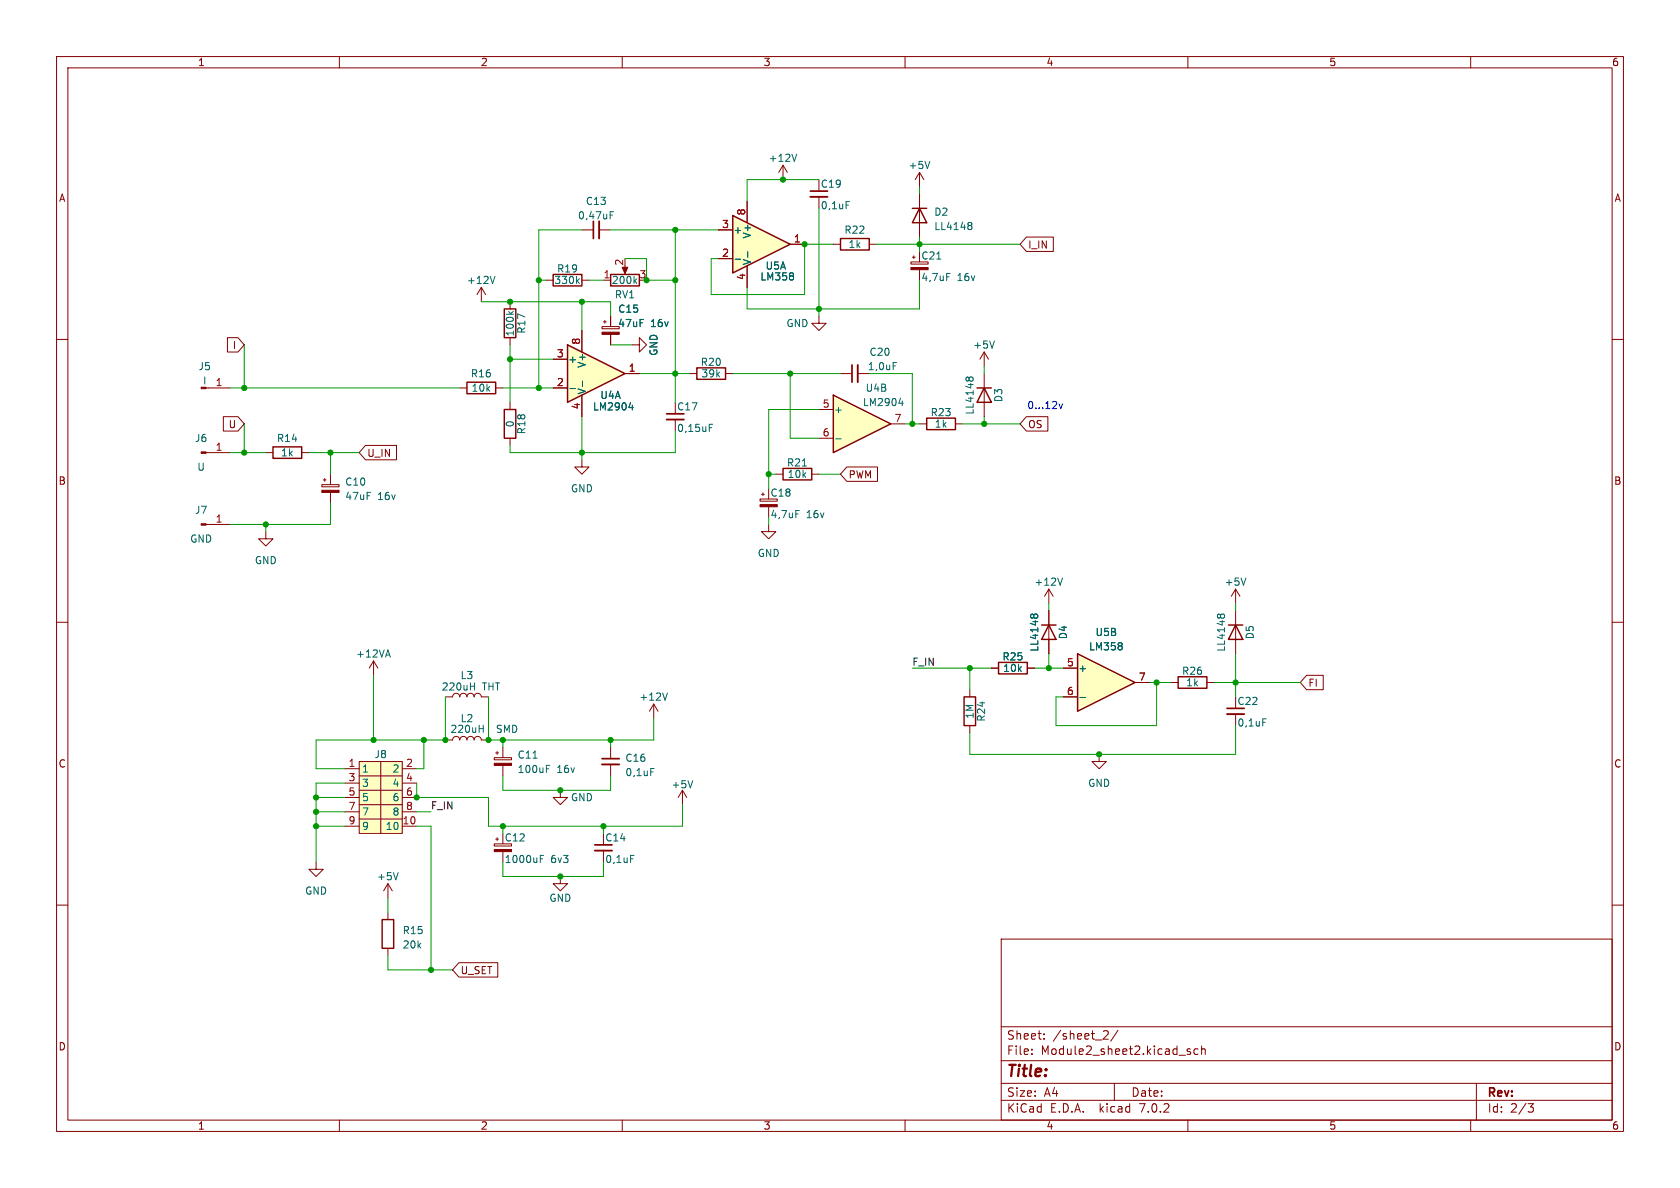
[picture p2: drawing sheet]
<svg xmlns="http://www.w3.org/2000/svg" width="297mm" height="210mm" viewBox="0 0 297 210" stroke-linecap="round" stroke-linejoin="round" font-family="sans-serif">
<g fill="none" stroke="#840000" stroke-width=".18">
<path d="M10 10h277v190h-277zM12 12h273v186h-273zM60 10v2M110 10v2M160 10v2M210 10v2M260 10v2M10 60h2M96.5 49.5h1.3M102.9 49.5h1.2M285 60h2M36.4 68.6h4.2"/>
<path d="M90.2 71.1v1.3M90.2 77.5v1.2M119.4 74.2v2M174 66v7.7M36.4 80h4.2M47 94v1.3h1.3l-1.3 1.2-1.3-1.2h1.3M47 80h1.3M53.3 80h1.3M102.9 81.3v1.3h1.2l-1.2 1.2-1.3-1.2h1.3M10 110h2M185.4 104.1l-.7 1.3M185.4 104.1v2.6"/>
<path d="M185.4 104.1l.8 1.3M285 110h2M87.4 133.9h3v.4h-3zM87.6 133.1h.5M87.9 132.8v.6M88.9 132.1v1.8M88.9 135.3v1.9M115.6 124.5l-.8 1.2M115.6 124.5v2.5M115.6 124.5l.7 1.2M171.4 121.9v1.3M171.4 128.3v1.2"/>
<path d="M194.3 133.4v1.2h1.3l-1.3 1.3-1.3-1.3h1.3M10 160h2M285 160h2M68.6 161.3v1.3M68.6 167.6v1.3M177 166h108v32h-108zM60 198v2M110 198v2M160 198v2M177 194.5h108M177 191.5h108M177 187.5h108"/>
<path d="M177 181.5h108M182.4 186.3v.1M182.4 185.5v.1M184.6 183.6v.1M184.6 182.8v.1M195.3 182.2l.5 .1 .1 .3-.9 1.1h.9M197 191.5v3M197.6 182.1l-1.2 2M209.9 185.7l.6 .4-.2 .3-.4-.1M210 198v2M210.4 185.5l-.3-.1-.2 .2M211.8 185.5l-.4-.1-.3 .3v.4l.1 .2h.6"/>
<path d="M212.4 185.5l.2-.1 .4 .1 .1 .9M212.4 184.9v1.5M260 198v2M261 191.5v6.5M270.1 195.1h1l-.5 .6 .4 .1 .1 .5-.3 .3h-.4"/>
</g>
<path d="M102.1 49.6l.3 .5M102.4 49.3l-.5 .5M125.4 75.6h.4M125.4 75h.6M171.3 66.9l-.3-.3-.2 .3v.2M171.3 66.9l.3-.3h.2l.2 .2v.3M171.3 66.9v.2M187.8 102.2l-.4 1.3M96.6 135.3h.6M118 122.5l-.4 1.3" fill="none" stroke="#006464" stroke-width=".18"/>
<path d="M97.8 48.5h5.1v2h-5.1zM48.3 79h5v2h-5zM89.2 72.4h2v5.1h-2zM172.7 68.6h2.6M174 68.6l1.3 2.5h-2.6zM170.4 123.2h2.1v5.1h-2.1zM67.6 162.6h2v5h-2z" fill="none" stroke="#840000" stroke-width=".25"/>
<g fill="#840000" stroke="#840000" stroke-width=".18">
<path d="M35.6 79.9h.8v.2h-.8z"/>
<path d="M87.4 134.9h3v.4h-3z"/>
</g>
<path d="M117.9 74.2h3" fill="none" stroke="#840000" stroke-width=".33"/>
<path d="M117.9 73.2h3" fill="none" stroke="#840000" stroke-width=".3"/>
<path d="M100.3 61l10.2 5-10.2 5.1z" fill="#ffffc2"/>
<path d="M161.3 36.8h2.5M162.6 36.8l1.2 2.6h-2.5zM107.9 48.5h5.1v2h-5.1zM82.5 67.6h5.1v2h-5.1zM100.3 61l10.2 5-10.2 5.1zM123.2 65h5.1v2.1h-5.1zM138.4 82.8h5.1v2h-5.1z" fill="none" stroke="#840000" stroke-width=".25"/>
<g fill="none" stroke="#840000" stroke-width=".18">
<path d="M162.6 30.5v2.5M162.6 34.3v7.6M162.6 30.5l-.8 1.3M162.6 30.5l.7 1.3M85.1 50.8l-.8 1.3M85.1 50.8v2.5M85.1 50.8l.8 1.3M102.9 58.4v3.8M102.9 40.6h2M105.9 40.6h2M106.4 57.7h3.1v.4h-3.1zM106.7 56.9h.5"/>
<path d="M106.7 49.5h1.2M106.9 56.6v.6M107.9 55.9v1.8M107.9 59.1v1.9M110.5 47v1M161 46.3h3.1v.4h-3.1zM161.3 45.5h.5M161.5 45.2v.5M162.6 47.7v1.8M81.3 68.6h1.2M87.6 68.6h1.3M97.8 68.6h2.5"/>
<path d="M97.8 63.5h2.5M102.9 69.9v3.8M110.5 66h2.5M111.8 61h1.2v-1.3l1.3 1.3-1.3 1.2v-1.2M121.9 66h1.3M128.3 66h1.2M174 62.2l-.8 1.3M174 62.2v2.6M174 62.2l.8 1.3M36.4 92.7h4.2M56.9 85.7h3v.4h-3zM57.1 84.8h.6"/>
<path d="M57.4 84.6v.5M58.4 83.8v1.9M58.4 87v1.9M134.4 88.2h3v.4h-3zM134.6 87.4h.5M134.9 87.1v.5M135.9 92.7v1.3h1.3l-1.3 1.3-1.3-1.3h1.3M135.9 89.6v1.8M137.2 83.8h1.2M143.5 83.8h1.3M66 116.8l-.7 1.3M66 116.8v2.6"/>
<path d="M66 116.8l.8 1.3M61 135.9h2.5M61 138.4h2.5M63.5 134.6h7.6v12.7h-7.6zM63.5 139.7h7.6M63.5 137.2h7.6M67.3 134.6v12.7M71.1 135.9h2.6M71.1 138.4h2.6M78.7 123.2h1.3a.64 .64 0 0 1 .6-.6 .64 .64 0 0 1 .7 .6 .64 .64 0 0 1 .6-.6 .64 .64 0 0 1 .6 .6 .64 .64 0 0 1 .7-.6 .64 .64 0 0 1 .6 .6 .64 .64 0 0 1 .7-.6 .64 .64 0 0 1 .6 .6h1.3M78.7 130.8h1.3a.64 .64 0 0 1 .6-.6 .64 .64 0 0 1 .7 .6 .64 .64 0 0 1 .6-.6 .64 .64 0 0 1 .6 .6 .64 .64 0 0 1 .7-.6 .64 .64 0 0 1 .6 .6 .64 .64 0 0 1 .7-.6 .64 .64 0 0 1 .6 .6h1.3M99.1 139.7v1.3h1.2l-1.2 1.2-1.3-1.2h1.3"/>
<path d="M107.9 132.1v2M107.9 135.1v2.1M120.6 139.7l-.7 1.3M120.6 139.7v2.5M120.6 139.7l.8 1.3M55.9 152.4v1.3h1.2l-1.2 1.2-1.3-1.2h1.3M61 146.1h2.5M61 141h2.5M61 143.5h2.5M63.5 144.8h7.6M63.5 142.2h7.6M68.6 156.2l-.8 1.3"/>
<path d="M68.6 156.2v2.6M68.6 156.2l.7 1.3M71.1 146.1h2.6M71.1 141h2.6M71.1 143.5h2.6M87.4 149.2h3v.4h-3zM87.6 148.3h.5M87.9 148.1v.5M88.9 150.5v1.9M99.1 154.9v1.3h1.2l-1.2 1.3-1.3-1.3h1.3M106.7 150.4v2"/>
</g>
<g fill="none" stroke="#006464" stroke-width=".18">
<path d="M107.9 38h.4M107.9 37.4h.6M164.4 28.5l-.4 1.3M171.3 39.3h.3l.2 .3-.2 .3M171.3 39.9h.3M171.6 39.9l.2 .2v.3l-.2 .2h-.3M87.5 48.8l-.4 1.3M112.2 49.6l.4 .5M112.6 49.3l-.5 .5M167.4 48.3h.6M100.8 68.7h.9M103 67.4v.9"/>
<path d="M111.2 72h.8M111.8 71.6v.9M175.8 60.3l-.4 1.2M140.7 90.2h.6M68.3 115.8h.6M68.6 114.9l.4 1.3M83.2 121.3h.7M83.9 120.7v1.3M84.7 128.8h.7M85.4 128.2v1.3M115 135.8h.6M122.5 138l-.5 1.3"/>
<path d="M70.4 154.3l-.4 1.2M95.5 151.2h.6M95.5 151.8h.4M111.5 151.2h.6"/>
</g>
<g fill="#840000" stroke="#840000" stroke-width=".18">
<path d="M106.4 58.7h3.1v.4h-3.1z"/>
<path d="M134.4 89.2h3v.4h-3z"/>
<path d="M161 47.3h3.1v.4h-3.1z"/>
<path d="M35.6 92.6h.8v.2h-.8z"/>
<path d="M110 47.2h1l-.5 1.2z"/>
<path d="M87.4 150.2h3v.3h-3z"/>
<path d="M56.9 86.7h3v.3h-3z"/>
</g>
<path d="M105.9 39.1v3.1M106.4 135.1h3.1M105.2 150.4h3" fill="none" stroke="#840000" stroke-width=".33"/>
<path d="M104.9 39.1v3.1M106.4 134.1h3.1M105.2 149.4h3" fill="none" stroke="#840000" stroke-width=".3"/>
<path d="M63.5 134.6h7.6v12.7h-7.6z" fill="#ffffc2" stroke="#ffffc2" stroke-width=".18"/>
<path d="M129.5 38.1l10.2 5.1-10.2 5.1z" fill="#ffffc2"/>
<path d="M129.5 38.1l10.2 5.1-10.2 5.1zM148.6 42.2h5.1v2h-5.1z" fill="none" stroke="#840000" stroke-width=".25"/>
<path d="M132.1 35.6v3.8M127 45.7h2.5M127 40.6h2.5M132.1 47v3.8M139.7 43.2h2.5M144.8 55.9v1.3h1.2l-1.2 1.2-1.3-1.2h1.3M147.3 43.2h1.3M153.7 43.2h1.2" fill="none" stroke="#840000" stroke-width=".18"/>
<path d="M130 45.8h.9M132.2 44.5v1" fill="none" stroke="#006464" stroke-width=".18"/>
<path d="M147.3 69.9l10.2 5-10.2 5.1z" fill="#ffffc2"/>
<path d="M89.2 54.6h2v5.1h-2zM147.3 69.9l10.2 5-10.2 5.1zM163.8 73.9h5.1v2h-5.1z" fill="none" stroke="#840000" stroke-width=".25"/>
<g fill="none" stroke="#840000" stroke-width=".18">
<path d="M138.4 29.2l-.7 1.3M138.4 29.2v2.6M138.4 29.2l.8 1.3M144.8 34.8v2M90.2 53.3v1.3M90.2 59.7v1.3M144.8 72.4h2.5M144.8 77.5h2.5M148.6 66h2M151.6 66h2.1M157.5 74.9h2.5M162.6 74.9h1.2"/>
<path d="M168.9 74.9h1.3"/>
</g>
<path d="M140.8 27.3l-.4 1.2M149.6 35.6h.6M89.9 55.1l.5 .4M90.8 55.1l-.5 .3M147.7 77.6h1M157.9 64.1h.6M158.9 71.3h.8M159.5 70.9v.8" fill="none" stroke="#006464" stroke-width=".18"/>
<path d="M143.3 34.8h3M151.6 64.5v3.1" fill="none" stroke="#840000" stroke-width=".33"/>
<path d="M143.3 33.8h3M150.6 64.5v3.1" fill="none" stroke="#840000" stroke-width=".3"/>
<path d="M190.5 115.6l10.2 5.1-10.2 5z" fill="#ffffc2"/>
<path d="M176.5 117.1h5.1v2h-5.1zM184.1 110.5h2.6M185.4 110.5l1.3 2.5h-2.6zM190.5 115.6l10.2 5.1-10.2 5zM208.3 119.6h5.1v2.1h-5.1zM217.2 110.5h2.5M218.4 110.5l1.3 2.5h-2.5z" fill="none" stroke="#840000" stroke-width=".25"/>
<g fill="none" stroke="#840000" stroke-width=".18">
<path d="M132.1 35.6v3.8M40.2 59.7h1.9l1.1 1.3-1.1 1.2h-1.9zM102.9 58.4v3.8M107.9 55.9v1.8M107.9 59.1v1.9M127 45.7h2.5M127 40.6h2.5M132.1 47v3.8M139.7 43.2h2.5M181.5 41.9h4.7v2.6h-4.7l-1.2-1.3zM39.5 73.7h2.6l1.1 1.2-1.1 1.3h-2.6zM64.6 78.7h5.5v2.6h-5.5l-1.1-1.3z"/>
<path d="M97.8 68.6h2.5M97.8 63.5h2.5M102.9 69.9v3.8M110.5 66h2.5M181.5 73.7h3.7v2.5h-3.7l-1.2-1.3zM149.7 82.5h5.4v2.6h-5.4l-1.1-1.3zM175.3 118.1h1.2M181.6 118.1h1.3M185.4 108v7.6M188 118.1h2.5M218.4 104.1v2.6M218.4 108v7.6"/>
<path d="M218.4 104.1l-.7 1.3M218.4 104.1l.8 1.3M231 119.4h2.9v2.5h-2.9l-1.1-1.2zM188 123.2h2.5M200.7 120.7h2.5M207 120.7h1.3M213.4 120.7h1.2M218.4 126.2v2.1M81.1 170.2h6.9v2.5h-6.9l-1.1-1.2z"/>
</g>
<g fill="none" stroke="#006464" stroke-width=".18">
<path d="M130 45.8h.9M132.2 44.5v1M100.8 68.7h.9M103 67.4v.9M111.2 72h.8M111.8 71.6v.9M182.7 108.8l-.3-.2-.2 .2v.2M182.7 108.8l.3-.2h.2l.2 .1 .1 .3M182.7 108.8v.2M215.8 108.8l-.3-.2-.3 .2v.2M215.8 108.8l.2-.2h.2l.2 .1 .1 .3M215.8 108.8v.2"/>
<path d="M220.3 102.2l-.5 1.3M190.9 123.3h1M223.2 127.1h.6"/>
</g>
<path d="M216.9 126.2h3.1" fill="none" stroke="#840000" stroke-width=".33"/>
<path d="M216.9 125.2h3.1" fill="none" stroke="#840000" stroke-width=".3"/>
<path d="M187.2 71.4l.3 .8 .3-.8" fill="none" stroke="#0000c2" stroke-width=".18"/>
<g fill="none" stroke="#009600" stroke-width=".18">
<path d="M144.8 31.8h-12.7v3.8M144.8 36.8v19.1M162.6 33v1.3M85.1 53.3h22.8v2.6M95.2 49.5h1.3M102.9 40.6h-7.7v28M102.9 53.3v5.1M104.1 49.5h2.6M107.9 40.6h19.1M110.5 45.7h3.8v3.8h5.1M119.4 40.6v30.5M147.3 43.2h-5.1v8.9h-16.5v-6.4h1.3"/>
<path d="M154.9 43.2h25.4M162.6 49.5v5.1h-30.5v-3.8M162.6 41.9v2.6M40.6 68.6h40.7M43.2 61v7.6M43.2 74.9v5.1M88.9 68.6h8.9M90.2 61v10.1M90.2 63.5h7.6M102.9 73.7v7.6M107.9 61h3.9M113 66h8.9"/>
<path d="M119.4 76.2v3.8h-29.2v-1.3M129.5 66h19.1M139.7 66v11.5h5.1M144.8 72.4h-8.9v14M153.7 66h7.6v8.9M160 74.9h2.6M170.2 74.9h10.1M174 64.8v1.2M174 73.7v1.2M40.6 80h6.4M47 92.7v1.3M54.6 80h8.9"/>
<path d="M58.4 88.9v3.8h-17.8M58.4 80v3.8M135.9 91.4v1.3M135.9 83.8h1.3M144.8 83.8h3.8M66 119.4v11.4M161.3 118.1h14M171.4 118.1v3.8M182.9 118.1h5.1M185.4 106.7v1.3M185.4 115.6v2.5M218.4 106.7v1.3"/>
<path d="M218.4 115.6v7.6M61 138.4h-5.1v14M73.7 138.4v2.6h12.7v5.1h34.2v-3.9M74.9 130.8v5.1h-1.2M78.7 123.2v7.6h-22.8v5.1h5.1M86.4 123.2v7.6h29.2v-3.8M88.9 130.8v1.3M88.9 137.2v2.5h19v-2.5M107.9 130.8v1.3M203.2 120.7h3.8M204.5 120.7v7.6h-17.8v-5.1h1.3M214.6 120.7h15.3"/>
<path d="M218.4 128.3v5.1h-47v-3.9M55.9 146.1h5.1M55.9 143.5h5.1M55.9 141h5.1M68.6 158.8v2.5M73.7 146.1h2.5v25.4M73.7 143.5h2.5M88.9 146.1v1.2M88.9 152.4v2.5h17.8v-2.5M106.7 146.1v1.2M68.6 168.9v2.6h11.4"/>
</g>
<g fill="#009600" stroke="#009600" stroke-width=".18">
<circle cx="171.4" cy="118.1" r=".46"/>
<circle cx="102.9" cy="80" r=".46"/>
<circle cx="135.9" cy="83.8" r=".46"/>
<circle cx="174" cy="74.9" r=".46"/>
<circle cx="161.3" cy="74.9" r=".46"/>
<circle cx="47" cy="92.7" r=".46"/>
<circle cx="58.4" cy="80" r=".46"/>
<circle cx="43.2" cy="68.6" r=".46"/>
<circle cx="43.2" cy="80" r=".46"/>
<circle cx="107.9" cy="130.8" r=".46"/>
<circle cx="99.1" cy="139.7" r=".46"/>
<circle cx="88.9" cy="146.1" r=".46"/>
<circle cx="88.9" cy="130.8" r=".46"/>
<circle cx="106.7" cy="146.1" r=".46"/>
<circle cx="99.1" cy="154.9" r=".46"/>
<circle cx="119.4" cy="49.5" r=".46"/>
<circle cx="119.4" cy="40.6" r=".46"/>
<circle cx="114.3" cy="49.5" r=".46"/>
<circle cx="55.9" cy="143.5" r=".46"/>
<circle cx="55.9" cy="146.1" r=".46"/>
<circle cx="76.2" cy="171.5" r=".46"/>
<circle cx="74.9" cy="130.8" r=".46"/>
<circle cx="78.7" cy="130.8" r=".46"/>
<circle cx="66" cy="130.8" r=".46"/>
<circle cx="55.9" cy="141" r=".46"/>
<circle cx="73.7" cy="141" r=".46"/>
<circle cx="86.4" cy="130.8" r=".46"/>
<circle cx="139.7" cy="66" r=".46"/>
<circle cx="119.4" cy="66" r=".46"/>
<circle cx="162.6" cy="43.2" r=".46"/>
<circle cx="142.2" cy="43.2" r=".46"/>
<circle cx="144.8" cy="54.6" r=".46"/>
<circle cx="138.4" cy="31.8" r=".46"/>
<circle cx="185.4" cy="118.1" r=".46"/>
<circle cx="218.4" cy="120.7" r=".46"/>
<circle cx="204.5" cy="120.7" r=".46"/>
<circle cx="194.3" cy="133.4" r=".46"/>
<circle cx="90.2" cy="53.3" r=".46"/>
<circle cx="102.9" cy="53.3" r=".46"/>
<circle cx="95.2" cy="49.5" r=".46"/>
<circle cx="95.2" cy="68.6" r=".46"/>
<circle cx="90.2" cy="63.5" r=".46"/>
</g>
<text font-size="2.8" fill="#840000" x="178" y="190.8">Title:</text>
<g font-size="2.1" fill="#840000">
<text x="178" y="183.9">Sheet:</text>
<text x="186.2" y="183.9">/sheet_2/</text>
<text x="178" y="186.6">File:</text>
<text x="184" y="186.6">Module2_sheet2.kicad_sch</text>
<text x="178" y="196.8">KiCad</text>
<text x="178" y="194">Size:</text>
<text x="184.6" y="194">A4</text>
<text x="185.7" y="196.8">E.D.A.</text>
<text x="194.4" y="196.8">kicad</text>
<text x="200" y="194">Date:</text>
<text x="201.5" y="196.8">7.0.2</text>
<text x="263" y="194.2">Rev:</text>
<text x="263" y="196.8">Id:</text>
<text x="267" y="196.8">2/3</text>
</g>
<g font-size="1.8" fill="#840000">
<text x="35" y="11.8">1</text>
<text x="85" y="11.8">2</text>
<text x="135" y="11.8">3</text>
<text x="185" y="11.8">4</text>
<text x="235" y="11.8">5</text>
<text x="285" y="11.8">6</text>
<text x="10.4" y="35.8">A</text>
<text x="285.4" y="35.8">A</text>
<text x="181.8" y="44.1">I_IN</text>
<text x="41" y="61.9">I</text>
<text x="40.3" y="75.8">U</text>
<text x="181.8" y="75.8">OS</text>
<text x="64.9" y="80.9">U_IN</text>
<text x="10.3" y="85.8">B</text>
<text x="150" y="84.7">PWM</text>
<text x="285.3" y="85.8">B</text>
<text x="231.3" y="121.6">FI</text>
<text x="10.3" y="135.8">C</text>
<text x="285.3" y="135.8">C</text>
<text x="81.4" y="172.4">U_SET</text>
<text x="10.3" y="185.8">D</text>
<text x="285.3" y="185.8">D</text>
<text x="35" y="199.8">1</text>
<text x="85" y="199.8">2</text>
<text x="135" y="199.8">3</text>
<text x="185" y="199.8">4</text>
<text x="235" y="199.8">5</text>
<text x="285" y="199.8">6</text>
</g>
<g font-size="1.8" fill="#006464">
<text x="135.8" y="28.8">+12V</text>
<text x="145" y="33.3">C19</text>
<text x="160.6" y="30">+5V</text>
<text x="102.1" y="38.9">0,47uF</text>
<text x="103.5" y="36.4">C13</text>
<text x="129.7" y="41.5">+</text>
<text x="145" y="37.1">0,1uF</text>
<text x="149.2" y="41.5">R22</text>
<text x="165.1" y="38.3">D2</text>
<text x="165.1" y="40.8">LL4148</text>
<text x="132.9" y="46.9" transform="rotate(-90 132.9 46.9)">V-</text>
<text x="132.9" y="42.3" transform="rotate(-90 132.9 42.3)">V+</text>
<text x="135.3" y="47.8">U5A</text>
<text x="149.9" y="44">1k</text>
<text x="162.8" y="46">C21</text>
<text x="82.5" y="50.4">+12V</text>
<text x="97.9" y="50.4">330k</text>
<text x="98.4" y="48.3">R19</text>
<text x="108.1" y="50.4">200k</text>
<text x="108.6" y="52.9">RV1</text>
<text x="134.4" y="49.7">LM358</text>
<text x="162.8" y="49.8">4,7uF</text>
<text x="169.2" y="49.8">16v</text>
<text x="91" y="59.5" transform="rotate(-90 91 59.5)">100k</text>
<text x="93" y="59.1" transform="rotate(-90 93 59.1)">R17</text>
<text x="109.2" y="55.4">C15</text>
<text x="109.2" y="58">47uF</text>
<text x="115" y="58">16v</text>
<text x="139" y="58">GND</text>
<text x="35" y="65.6">J5</text>
<text x="100.5" y="64.3">+</text>
<text x="103.7" y="65.1" transform="rotate(-90 103.7 65.1)">V+</text>
<text x="116.4" y="63" transform="rotate(-90 116.4 63)">GND</text>
<text x="123.8" y="64.8">R20</text>
<text x="153.4" y="65.6">1,0uF</text>
<text x="153.7" y="63.1">C20</text>
<text x="172" y="61.8">+5V</text>
<text x="35.8" y="68.1">I</text>
<text x="83.2" y="66.9">R16</text>
<text x="83.3" y="69.4">10k</text>
<text x="103.7" y="69.7" transform="rotate(-90 103.7 69.7)">V-</text>
<text x="106.1" y="70.7">U4A</text>
<text x="123.9" y="66.9">39k</text>
<text x="152.5" y="71.9">LM2904</text>
<text x="153" y="69.4">U4B</text>
<text x="177.4" y="71.2" transform="rotate(-90 177.4 71.2)">D3</text>
<text x="91" y="75.6" transform="rotate(-90 91 75.6)">0</text>
<text x="93" y="76.8" transform="rotate(-90 93 76.8)">R18</text>
<text x="104.8" y="72.7">LM2904</text>
<text x="119.6" y="72.7">C17</text>
<text x="119.6" y="76.5">0,15uF</text>
<text x="147.4" y="73.2">+</text>
<text x="164.5" y="73.7">R23</text>
<text x="165.2" y="75.8">1k</text>
<text x="172.3" y="73.4" transform="rotate(-90 172.3 73.4)">LL4148</text>
<text x="34.4" y="78.3">J6</text>
<text x="34.8" y="83.4">U</text>
<text x="48.9" y="78.3">R14</text>
<text x="49.6" y="80.8">1k</text>
<text x="139.1" y="82.6">R21</text>
<text x="61" y="86">C10</text>
<text x="61" y="88.5">47uF</text>
<text x="66.7" y="88.5">16v</text>
<text x="100.9" y="87.2">GND</text>
<text x="136.2" y="87.9">C18</text>
<text x="139.2" y="84.6">10k</text>
<text x="34.4" y="91">J7</text>
<text x="136.2" y="91.8">4,7uF</text>
<text x="142.5" y="91.8">16v</text>
<text x="33.6" y="96.1">GND</text>
<text x="45" y="99.9">GND</text>
<text x="133.9" y="98.6">GND</text>
<text x="182.8" y="103.7">+12V</text>
<text x="216.4" y="103.7">+5V</text>
<text x="188.8" y="113.1" transform="rotate(-90 188.8 113.1)">D4</text>
<text x="193.6" y="112.6">U5B</text>
<text x="221.8" y="113.1" transform="rotate(-90 221.8 113.1)">D5</text>
<text x="62.9" y="116.4">+12VA</text>
<text x="177.2" y="116.9">R25</text>
<text x="177.3" y="118.9">10k</text>
<text x="183.7" y="115.3" transform="rotate(-90 183.7 115.3)">LL4148</text>
<text x="190.6" y="118.9">+</text>
<text x="192.5" y="115.1">LM358</text>
<text x="208.9" y="119.4">R26</text>
<text x="216.7" y="115.3" transform="rotate(-90 216.7 115.3)">LL4148</text>
<text x="78" y="122.2">220uH</text>
<text x="81.4" y="120.2">L3</text>
<text x="85.2" y="122.2">THT</text>
<text x="113" y="124">+12V</text>
<text x="209.6" y="121.5">1k</text>
<text x="218.7" y="124.8">C22</text>
<text x="79.6" y="129.7">220uH</text>
<text x="81.4" y="127.8">L2</text>
<text x="87.9" y="129.7">SMD</text>
<text x="172.3" y="127.1" transform="rotate(-90 172.3 127.1)">1M</text>
<text x="174.3" y="127.6" transform="rotate(-90 174.3 127.6)">R24</text>
<text x="218.7" y="128.6">0,1uF</text>
<text x="64" y="136.7">1</text>
<text x="66.2" y="134.2">J8</text>
<text x="69.3" y="136.7">2</text>
<text x="91.4" y="134.3">C11</text>
<text x="91.4" y="136.8">100uF</text>
<text x="98.4" y="136.8">16v</text>
<text x="110.5" y="134.8">C16</text>
<text x="110.5" y="137.4">0,1uF</text>
<text x="64" y="139.3">3</text>
<text x="64" y="141.8">5</text>
<text x="69.3" y="139.3">4</text>
<text x="69.3" y="141.8">6</text>
<text x="100.9" y="141.8">GND</text>
<text x="118.7" y="139.5">+5V</text>
<text x="192.3" y="139.3">GND</text>
<text x="64" y="144.3">7</text>
<text x="64" y="146.9">9</text>
<text x="68.1" y="146.9">10</text>
<text x="69.3" y="144.3">8</text>
<text x="89.2" y="148.9">C12</text>
<text x="106.9" y="148.9">C14</text>
<text x="66.6" y="155.8">+5V</text>
<text x="89.2" y="152.7">1000uF</text>
<text x="97.3" y="152.7">6v3</text>
<text x="106.9" y="152.7">0,1uF</text>
<text x="53.9" y="158.3">GND</text>
<text x="97.1" y="159.6">GND</text>
<text x="71.1" y="165.3">R15</text>
<text x="71.1" y="167.8">20k</text>
</g>
<g font-size="1.8" fill="#a90000">
<text x="127.6" y="40.4">3</text>
<text x="131.8" y="38.1" transform="rotate(-90 131.8 38.1)">8</text>
<text x="110.2" y="47" transform="rotate(-90 110.2 47)">2</text>
<text x="127.6" y="45.5">2</text>
<text x="140.3" y="42.9">1</text>
<text x="106.6" y="49.3">1</text>
<text x="113" y="49.3">3</text>
<text x="131.8" y="49.6" transform="rotate(-90 131.8 49.6)">4</text>
<text x="98.4" y="63.2">3</text>
<text x="102.6" y="61" transform="rotate(-90 102.6 61)">8</text>
<text x="111.1" y="65.8">1</text>
<text x="38.1" y="68.3">1</text>
<text x="98.4" y="68.3">2</text>
<text x="102.6" y="72.4" transform="rotate(-90 102.6 72.4)">4</text>
<text x="145.4" y="72.1">5</text>
<text x="145.4" y="77.2">6</text>
<text x="158.1" y="74.7">7</text>
<text x="38.1" y="79.8">1</text>
<text x="38.1" y="92.5">1</text>
<text x="188.6" y="117.9">5</text>
<text x="188.6" y="122.9">6</text>
<text x="201.3" y="120.4">7</text>
<text x="61.6" y="135.6">1</text>
<text x="71.7" y="135.6">2</text>
<text x="61.6" y="138.2">3</text>
<text x="61.6" y="140.7">5</text>
<text x="61.6" y="143.3">7</text>
<text x="71.7" y="138.2">4</text>
<text x="71.7" y="140.7">6</text>
<text x="71.7" y="143.3">8</text>
<text x="61.6" y="145.8">9</text>
<text x="71.1" y="145.8">10</text>
</g>
<text font-size="1.8" fill="#0000c2" x="181.6" y="72.4">0...12v</text>
<g font-size="1.8" fill="#0f0f0f">
<text x="161.3" y="117.8">F_IN</text>
<text x="76.2" y="143.2">F_IN</text>
</g>
</svg>
